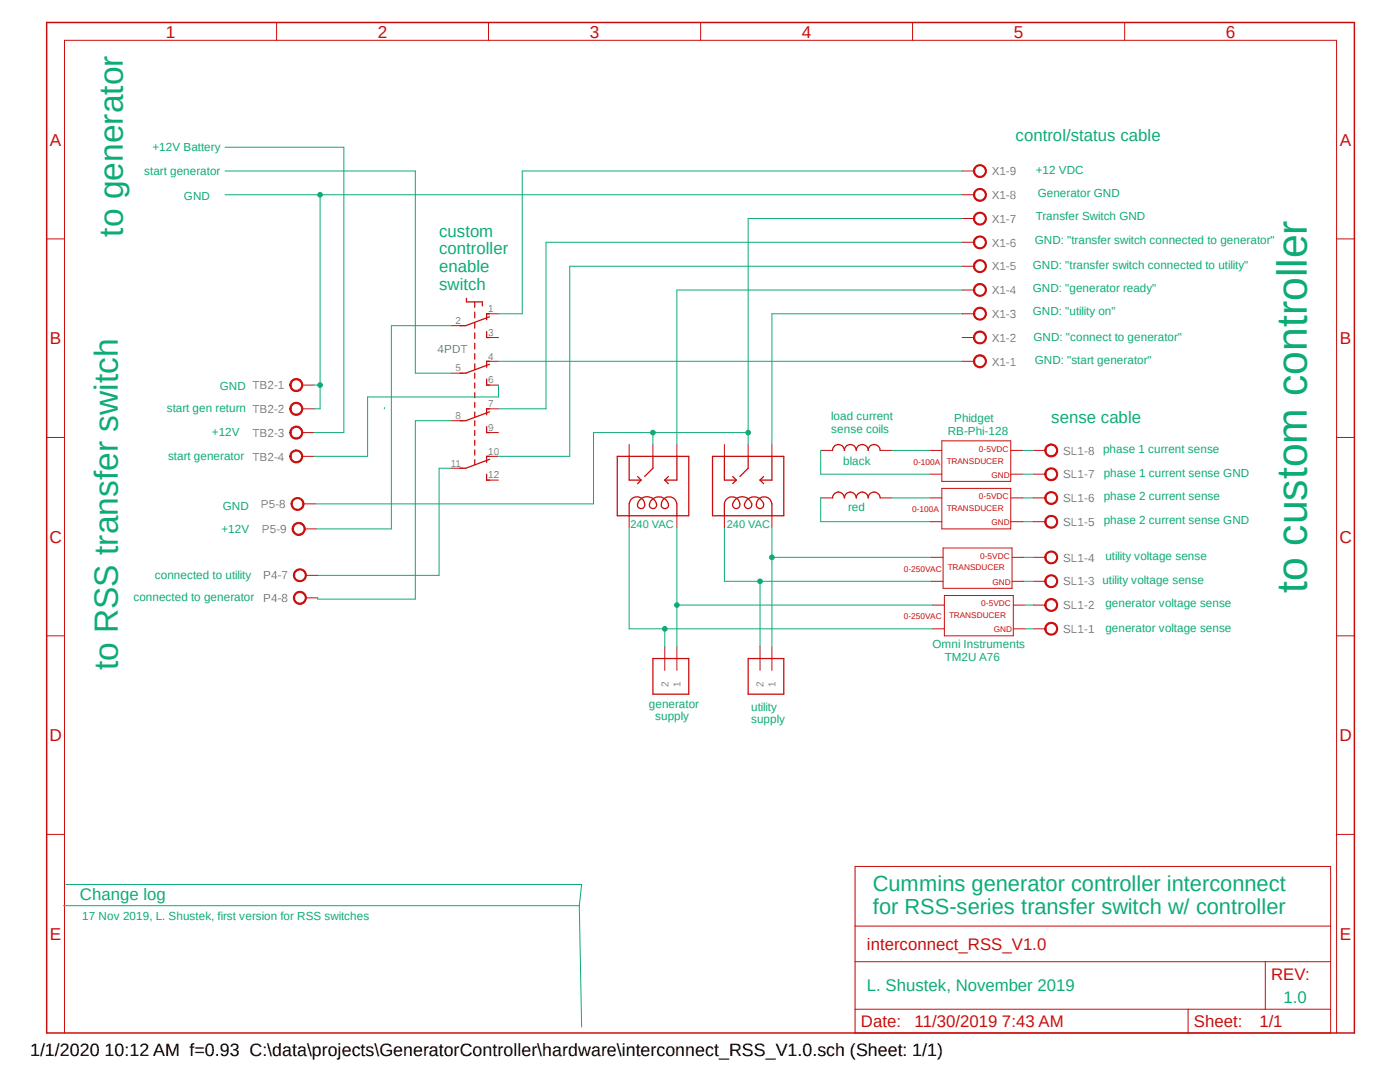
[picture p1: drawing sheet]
<svg xmlns="http://www.w3.org/2000/svg" width="279mm" height="216mm" viewBox="0 0 279 216" stroke-linecap="round" stroke-linejoin="round" font-family="sans-serif">
<path d="M8.8 4.2l261.8 202.5M270.6 4.2l-261.8 202.5" fill="none" stroke="#fff" stroke-width=".2"/>
<path d="M9.3 4.5h261v201.6h-261z" fill="none" stroke="#c90d0c" stroke-width=".3"/>
<g fill="none" stroke="#c90d0c" stroke-width=".2">
<path d="M55.2 4.5v3.5M97.5 4.5v3.5M139.8 4.5v3.5M182.1 4.5v3.5M224.5 4.5v3.5M9.3 47.7h3.6M266.7 47.7h3.6M9.3 87.3h3.6M266.7 87.3h3.6M9.3 126.9h3.6M266.7 126.9h3.6M9.3 166.5h3.6"/>
<path d="M170.6 172.9h95v33.2h-95zM266.7 166.5h3.6M170.6 191.9h95M170.6 184.8h95M252.5 191.9v9.5M12.9 206.1v-198.1h253.8v198.1M170.6 201.4h95M237.1 201.4v4.7"/>
</g>
<path d="M58.2 75.9a1.3 1.3 0 0 1 2 .2 1.3 1.3 0 0 1-.7 2 1.3 1.3 0 0 1-1.7-1.3h.3a1.07 1.07 0 0 1 1.4-1 1.07 1.07 0 0 1 .4 1.7 1.07 1.07 0 0 1-1.7-.3l-.1-.4h-.3z" fill-rule="evenodd" fill="#c90d0c"/>
<path d="M58.2 75.9a1.3 1.3 0 0 1 2 .2 1.3 1.3 0 0 1-.7 2 1.3 1.3 0 0 1-1.7-1.3h.3a1.07 1.07 0 0 1 1.4-1 1.07 1.07 0 0 1 .4 1.7 1.07 1.07 0 0 1-1.7-.3l-.1-.4h-.3zM60.3 76.8h2.4" fill="none" stroke="#c90d0c" stroke-width=".2"/>
<path d="M58.2 80.7a1.3 1.3 0 0 1 2 .2 1.3 1.3 0 0 1-.7 1.9 1.3 1.3 0 0 1-1.7-1.2h.3a1.07 1.07 0 0 1 1.4-1.1 1.07 1.07 0 0 1 .4 1.8 1.07 1.07 0 0 1-1.7-.3l-.1-.4h-.3z" fill-rule="evenodd" fill="#c90d0c"/>
<path d="M58.2 80.7a1.3 1.3 0 0 1 2 .2 1.3 1.3 0 0 1-.7 1.9 1.3 1.3 0 0 1-1.7-1.2h.3a1.07 1.07 0 0 1 1.4-1.1 1.07 1.07 0 0 1 .4 1.8 1.07 1.07 0 0 1-1.7-.3l-.1-.4h-.3zM60.3 81.6h2.4" fill="none" stroke="#c90d0c" stroke-width=".2"/>
<path d="M58.2 85.4a1.3 1.3 0 0 1 2 .2 1.3 1.3 0 0 1-.7 2 1.3 1.3 0 0 1-1.7-1.3h.3a1.07 1.07 0 0 1 1.4-1 1.07 1.07 0 0 1 .4 1.7 1.07 1.07 0 0 1-1.7-.3l-.1-.4h-.3z" fill-rule="evenodd" fill="#c90d0c"/>
<path d="M58.2 85.4a1.3 1.3 0 0 1 2 .2 1.3 1.3 0 0 1-.7 2 1.3 1.3 0 0 1-1.7-1.3h.3a1.07 1.07 0 0 1 1.4-1 1.07 1.07 0 0 1 .4 1.7 1.07 1.07 0 0 1-1.7-.3l-.1-.4h-.3zM60.3 86.3h2.4" fill="none" stroke="#c90d0c" stroke-width=".2"/>
<path d="M58.2 90.2a1.3 1.3 0 0 1 2 .2 1.3 1.3 0 0 1-.7 1.9 1.3 1.3 0 0 1-1.7-1.2h.3a1.06 1.06 0 0 1 1.4-1.1 1.06 1.06 0 0 1 .4 1.8 1.06 1.06 0 0 1-1.7-.4l-.1-.3h-.3z" fill-rule="evenodd" fill="#c90d0c"/>
<path d="M58.2 90.2a1.3 1.3 0 0 1 2 .2 1.3 1.3 0 0 1-.7 1.9 1.3 1.3 0 0 1-1.7-1.2h.3a1.06 1.06 0 0 1 1.4-1.1 1.06 1.06 0 0 1 .4 1.8 1.06 1.06 0 0 1-1.7-.4l-.1-.3h-.3zM60.3 91.1h2.4" fill="none" stroke="#c90d0c" stroke-width=".2"/>
<path d="M58.4 99.7a1.3 1.3 0 0 1 2.1 .2 1.3 1.3 0 0 1-.8 1.9 1.3 1.3 0 0 1-1.6-1.3h.2a1.06 1.06 0 0 1 1.4-1 1.06 1.06 0 0 1 .4 1.7 1.06 1.06 0 0 1-1.7-.3l-.1-.4h-.2z" fill-rule="evenodd" fill="#c90d0c"/>
<path d="M58.4 99.7a1.3 1.3 0 0 1 2.1 .2 1.3 1.3 0 0 1-.8 1.9 1.3 1.3 0 0 1-1.6-1.3h.2a1.06 1.06 0 0 1 1.4-1 1.06 1.06 0 0 1 .4 1.7 1.06 1.06 0 0 1-1.7-.3l-.1-.4h-.2zM60.6 100.5h2.3" fill="none" stroke="#c90d0c" stroke-width=".2"/>
<path d="M58.6 104.6a1.33 1.33 0 0 1 2.1 .2 1.33 1.33 0 0 1-.7 2 1.33 1.33 0 0 1-1.7-1.3h.2a1.07 1.07 0 0 1 1.5-1 1.07 1.07 0 0 1 .4 1.7 1.07 1.07 0 0 1-1.8-.3l-.1-.4h-.2z" fill-rule="evenodd" fill="#c90d0c"/>
<path d="M58.6 104.6a1.33 1.33 0 0 1 2.1 .2 1.33 1.33 0 0 1-.7 2 1.33 1.33 0 0 1-1.7-1.3h.2a1.07 1.07 0 0 1 1.5-1 1.07 1.07 0 0 1 .4 1.7 1.07 1.07 0 0 1-1.8-.3l-.1-.4h-.2zM60.8 105.5h2.4" fill="none" stroke="#c90d0c" stroke-width=".2"/>
<path d="M208.8 124.6a1.3 1.3 0 0 1 2.1 .2 1.3 1.3 0 0 1-.7 1.9 1.3 1.3 0 0 1-1.7-1.2h.2a1.07 1.07 0 0 1 1.5-1.1 1.07 1.07 0 0 1 .4 1.8 1.07 1.07 0 0 1-1.8-.3l-.1-.4h-.2z" fill-rule="evenodd" fill="#c90d0c"/>
<path d="M206.2 125.5h2.4M208.8 124.6a1.3 1.3 0 0 1 2.1 .2 1.3 1.3 0 0 1-.7 1.9 1.3 1.3 0 0 1-1.7-1.2h.2a1.07 1.07 0 0 1 1.5-1.1 1.07 1.07 0 0 1 .4 1.8 1.07 1.07 0 0 1-1.8-.3l-.1-.4h-.2z" fill="none" stroke="#c90d0c" stroke-width=".2"/>
<path d="M208.8 119.8a1.3 1.3 0 0 1 2.1 .2 1.3 1.3 0 0 1-.7 2 1.3 1.3 0 0 1-1.7-1.3h.2a1.07 1.07 0 0 1 1.5-1 1.07 1.07 0 0 1 .4 1.7 1.07 1.07 0 0 1-1.8-.3l-.1-.4h-.2z" fill-rule="evenodd" fill="#c90d0c"/>
<path d="M208.8 119.8a1.3 1.3 0 0 1 2.1 .2 1.3 1.3 0 0 1-.7 2 1.3 1.3 0 0 1-1.7-1.3h.2a1.07 1.07 0 0 1 1.5-1 1.07 1.07 0 0 1 .4 1.7 1.07 1.07 0 0 1-1.8-.3l-.1-.4h-.2zM206.2 120.7h2.4" fill="none" stroke="#c90d0c" stroke-width=".2"/>
<path d="M208.8 115.1a1.3 1.3 0 0 1 2.1 .2 1.3 1.3 0 0 1-.7 1.9 1.3 1.3 0 0 1-1.7-1.2h.2a1.07 1.07 0 0 1 1.5-1 1.07 1.07 0 0 1 .4 1.7 1.07 1.07 0 0 1-1.8-.3l-.1-.4h-.2l.1-.5z" fill-rule="evenodd" fill="#c90d0c"/>
<path d="M206.2 116h2.4M208.8 115.1a1.3 1.3 0 0 1 2.1 .2 1.3 1.3 0 0 1-.7 1.9 1.3 1.3 0 0 1-1.7-1.2h.2a1.07 1.07 0 0 1 1.5-1 1.07 1.07 0 0 1 .4 1.7 1.07 1.07 0 0 1-1.8-.3l-.1-.4h-.2l.1-.5z" fill="none" stroke="#c90d0c" stroke-width=".2"/>
<path d="M208.8 110.4a1.3 1.3 0 0 1 2.1 .2 1.3 1.3 0 0 1-.8 1.9 1.3 1.3 0 0 1-1.6-1.3h.2a1.07 1.07 0 0 1 1.5-1 1.07 1.07 0 0 1 .4 1.8 1.07 1.07 0 0 1-1.8-.4l-.1-.4h-.2z" fill-rule="evenodd" fill="#c90d0c"/>
<path d="M206.2 111.2h2.4M208.8 110.4a1.3 1.3 0 0 1 2.1 .2 1.3 1.3 0 0 1-.8 1.9 1.3 1.3 0 0 1-1.6-1.3h.2a1.07 1.07 0 0 1 1.5-1 1.07 1.07 0 0 1 .4 1.8 1.07 1.07 0 0 1-1.8-.4l-.1-.4h-.2z" fill="none" stroke="#c90d0c" stroke-width=".2"/>
<path d="M208.8 103.3a1.3 1.3 0 0 1 2.1 .1 1.3 1.3 0 0 1-.8 2 1.3 1.3 0 0 1-1.6-1.3h.2a1.06 1.06 0 0 1 1.5-1 1.06 1.06 0 0 1 .4 1.7 1.06 1.06 0 0 1-1.8-.3l-.1-.4h-.2z" fill-rule="evenodd" fill="#c90d0c"/>
<path d="M206.2 104.1h2.4M208.8 103.3a1.3 1.3 0 0 1 2.1 .1 1.3 1.3 0 0 1-.8 2 1.3 1.3 0 0 1-1.6-1.3h.2a1.06 1.06 0 0 1 1.5-1 1.06 1.06 0 0 1 .4 1.7 1.06 1.06 0 0 1-1.8-.3l-.1-.4h-.2z" fill="none" stroke="#c90d0c" stroke-width=".2"/>
<path d="M208.8 98.5a1.3 1.3 0 0 1 2.1 .2 1.3 1.3 0 0 1-.8 1.9 1.3 1.3 0 0 1-1.6-1.2h.2a1.06 1.06 0 0 1 1.5-1.1 1.06 1.06 0 0 1 .4 1.8 1.06 1.06 0 0 1-1.8-.4l-.1-.3h-.2z" fill-rule="evenodd" fill="#c90d0c"/>
<path d="M206.2 99.4h2.4M208.8 98.5a1.3 1.3 0 0 1 2.1 .2 1.3 1.3 0 0 1-.8 1.9 1.3 1.3 0 0 1-1.6-1.2h.2a1.06 1.06 0 0 1 1.5-1.1 1.06 1.06 0 0 1 .4 1.8 1.06 1.06 0 0 1-1.8-.4l-.1-.3h-.2z" fill="none" stroke="#c90d0c" stroke-width=".2"/>
<path d="M208.8 93.7a1.3 1.3 0 0 1 2.1 .2 1.3 1.3 0 0 1-.7 2 1.3 1.3 0 0 1-1.7-1.3h.2a1.06 1.06 0 0 1 1.5-1 1.06 1.06 0 0 1 .4 1.7 1.06 1.06 0 0 1-1.8-.3l-.1-.4h-.2z" fill-rule="evenodd" fill="#c90d0c"/>
<path d="M206.2 94.6h2.4M208.8 93.7a1.3 1.3 0 0 1 2.1 .2 1.3 1.3 0 0 1-.7 2 1.3 1.3 0 0 1-1.7-1.3h.2a1.06 1.06 0 0 1 1.5-1 1.06 1.06 0 0 1 .4 1.7 1.06 1.06 0 0 1-1.8-.3l-.1-.4h-.2z" fill="none" stroke="#c90d0c" stroke-width=".2"/>
<path d="M208.8 89a1.3 1.3 0 0 1 2.1 .2 1.3 1.3 0 0 1-.7 1.9 1.3 1.3 0 0 1-1.7-1.2h.2a1.06 1.06 0 0 1 1.5-1.1 1.06 1.06 0 0 1 .4 1.8 1.06 1.06 0 0 1-1.8-.3l-.1-.4h-.2z" fill-rule="evenodd" fill="#c90d0c"/>
<path d="M163.8 89.9h2.4M163.8 99.4h2.4M175.6 89.9h2.4M175.6 99.4h2.4M206.2 89.9h2.4M208.8 89a1.3 1.3 0 0 1 2.1 .2 1.3 1.3 0 0 1-.7 1.9 1.3 1.3 0 0 1-1.7-1.2h.2a1.06 1.06 0 0 1 1.5-1.1 1.06 1.06 0 0 1 .4 1.8 1.06 1.06 0 0 1-1.8-.3l-.1-.4h-.2z" fill="none" stroke="#c90d0c" stroke-width=".2"/>
<path d="M166.2 89.9a1.19 1.19 0 0 1 1.1-1.2 1.19 1.19 0 0 1 1.2 1.2 1.19 1.19 0 0 1 1.2-1.2 1.19 1.19 0 0 1 1.2 1.2 1.19 1.19 0 0 1 1.2-1.2 1.19 1.19 0 0 1 1.2 1.2 1.19 1.19 0 0 1 1.2-1.2 1.19 1.19 0 0 1 1.1 1.2M166.2 99.4a1.19 1.19 0 0 1 1.1-1.2 1.19 1.19 0 0 1 1.2 1.2 1.19 1.19 0 0 1 1.2-1.2 1.19 1.19 0 0 1 1.2 1.2 1.19 1.19 0 0 1 1.2-1.2 1.19 1.19 0 0 1 1.2 1.2 1.19 1.19 0 0 1 1.2-1.2 1.19 1.19 0 0 1 1.1 1.2" fill="none" stroke="#c90d0c" stroke-width=".25"/>
<path d="M194.6 71.2a1.3 1.3 0 0 1 2.1 .2 1.3 1.3 0 0 1-.8 1.9 1.3 1.3 0 0 1-1.6-1.2h.2a1.08 1.08 0 0 1 1.6-.9 1.08 1.08 0 0 1 .2 1.8 1.08 1.08 0 0 1-1.7-.5l-.1-.4h-.2z" fill-rule="evenodd" fill="#c90d0c"/>
<path d="M192 72.1h2.4M194.6 71.2a1.3 1.3 0 0 1 2.1 .2 1.3 1.3 0 0 1-.8 1.9 1.3 1.3 0 0 1-1.6-1.2h.2a1.08 1.08 0 0 1 1.6-.9 1.08 1.08 0 0 1 .2 1.8 1.08 1.08 0 0 1-1.7-.5l-.1-.4h-.2z" fill="none" stroke="#c90d0c" stroke-width=".2"/>
<path d="M194.6 66.5a1.3 1.3 0 0 1 2.1 .1 1.3 1.3 0 0 1-.8 2 1.3 1.3 0 0 1-1.6-1.2h.2a1.08 1.08 0 0 1 1.6-.9 1.08 1.08 0 0 1 .2 1.8 1.08 1.08 0 0 1-1.7-.6l-.1-.3h-.2z" fill-rule="evenodd" fill="#c90d0c"/>
<path d="M192 67.4h2.4M194.6 66.5a1.3 1.3 0 0 1 2.1 .1 1.3 1.3 0 0 1-.8 2 1.3 1.3 0 0 1-1.6-1.2h.2a1.08 1.08 0 0 1 1.6-.9 1.08 1.08 0 0 1 .2 1.8 1.08 1.08 0 0 1-1.7-.6l-.1-.3h-.2z" fill="none" stroke="#c90d0c" stroke-width=".2"/>
<path d="M194.6 61.7a1.3 1.3 0 0 1 2.1 .2 1.3 1.3 0 0 1-.8 1.9 1.3 1.3 0 0 1-1.6-1.2h.2a1.08 1.08 0 0 1 1.6-.9 1.08 1.08 0 0 1 .2 1.8 1.08 1.08 0 0 1-1.7-.5l-.1-.4h-.2z" fill-rule="evenodd" fill="#c90d0c"/>
<path d="M192 62.6h2.4M194.6 61.7a1.3 1.3 0 0 1 2.1 .2 1.3 1.3 0 0 1-.8 1.9 1.3 1.3 0 0 1-1.6-1.2h.2a1.08 1.08 0 0 1 1.6-.9 1.08 1.08 0 0 1 .2 1.8 1.08 1.08 0 0 1-1.7-.5l-.1-.4h-.2z" fill="none" stroke="#c90d0c" stroke-width=".2"/>
<path d="M194.6 57a1.3 1.3 0 0 1 2.1 .2 1.3 1.3 0 0 1-.8 1.9 1.3 1.3 0 0 1-1.6-1.2h.2a1.08 1.08 0 0 1 1.6-.9 1.08 1.08 0 0 1 .2 1.8 1.08 1.08 0 0 1-1.7-.5l-.1-.4h-.2z" fill-rule="evenodd" fill="#c90d0c"/>
<path d="M192 57.9h2.4M194.6 57a1.3 1.3 0 0 1 2.1 .2 1.3 1.3 0 0 1-.8 1.9 1.3 1.3 0 0 1-1.6-1.2h.2a1.08 1.08 0 0 1 1.6-.9 1.08 1.08 0 0 1 .2 1.8 1.08 1.08 0 0 1-1.7-.5l-.1-.4h-.2z" fill="none" stroke="#c90d0c" stroke-width=".2"/>
<path d="M194.6 52.2a1.3 1.3 0 0 1 2.1 .2 1.3 1.3 0 0 1-.8 2 1.3 1.3 0 0 1-1.6-1.3h.2a1.07 1.07 0 0 1 1.4-1 1.07 1.07 0 0 1 .6 1.6 1.07 1.07 0 0 1-1.7 .1l-.3-.7h-.2l.1-.5z" fill-rule="evenodd" fill="#c90d0c"/>
<path d="M192 53.1h2.4M194.6 52.2a1.3 1.3 0 0 1 2.1 .2 1.3 1.3 0 0 1-.8 2 1.3 1.3 0 0 1-1.6-1.3h.2a1.07 1.07 0 0 1 1.4-1 1.07 1.07 0 0 1 .6 1.6 1.07 1.07 0 0 1-1.7 .1l-.3-.7h-.2l.1-.5z" fill="none" stroke="#c90d0c" stroke-width=".2"/>
<path d="M194.6 47.5a1.3 1.3 0 0 1 2.1 .2 1.3 1.3 0 0 1-.8 1.9 1.3 1.3 0 0 1-1.6-1.3h.2a1.08 1.08 0 0 1 1.6-.8 1.08 1.08 0 0 1 .2 1.8 1.08 1.08 0 0 1-1.7-.5l-.1-.5h-.2z" fill-rule="evenodd" fill="#c90d0c"/>
<path d="M192 48.3h2.4M194.6 47.5a1.3 1.3 0 0 1 2.1 .2 1.3 1.3 0 0 1-.8 1.9 1.3 1.3 0 0 1-1.6-1.3h.2a1.08 1.08 0 0 1 1.6-.8 1.08 1.08 0 0 1 .2 1.8 1.08 1.08 0 0 1-1.7-.5l-.1-.5h-.2z" fill="none" stroke="#c90d0c" stroke-width=".2"/>
<path d="M194.6 42.8a1.3 1.3 0 0 1 2.1 .2 1.3 1.3 0 0 1-.8 1.9 1.3 1.3 0 0 1-1.6-1.3h.2a1.08 1.08 0 0 1 1.6-.8 1.08 1.08 0 0 1 .2 1.7 1.08 1.08 0 0 1-1.7-.5l-.1-.4h-.2z" fill-rule="evenodd" fill="#c90d0c"/>
<path d="M192 43.6h2.4M194.6 42.8a1.3 1.3 0 0 1 2.1 .2 1.3 1.3 0 0 1-.8 1.9 1.3 1.3 0 0 1-1.6-1.3h.2a1.08 1.08 0 0 1 1.6-.8 1.08 1.08 0 0 1 .2 1.7 1.08 1.08 0 0 1-1.7-.5l-.1-.4h-.2z" fill="none" stroke="#c90d0c" stroke-width=".2"/>
<path d="M194.6 38a1.3 1.3 0 0 1 2.1 .2 1.3 1.3 0 0 1-.8 1.9 1.3 1.3 0 0 1-1.6-1.2h.2a1.07 1.07 0 0 1 1.6-.9 1.07 1.07 0 0 1 .2 1.8 1.07 1.07 0 0 1-1.7-.6l-.1-.3h-.2z" fill-rule="evenodd" fill="#c90d0c"/>
<path d="M192 38.9h2.4M194.6 38a1.3 1.3 0 0 1 2.1 .2 1.3 1.3 0 0 1-.8 1.9 1.3 1.3 0 0 1-1.6-1.2h.2a1.07 1.07 0 0 1 1.6-.9 1.07 1.07 0 0 1 .2 1.8 1.07 1.07 0 0 1-1.7-.6l-.1-.3h-.2z" fill="none" stroke="#c90d0c" stroke-width=".2"/>
<path d="M194.6 33.3a1.3 1.3 0 0 1 2.1 .2 1.3 1.3 0 0 1-.8 1.9 1.3 1.3 0 0 1-1.6-1.3h.2a1.07 1.07 0 0 1 1.6-.9 1.07 1.07 0 0 1 .2 1.8 1.07 1.07 0 0 1-1.7-.5l-.1-.4h-.2z" fill-rule="evenodd" fill="#c90d0c"/>
<g fill="none" stroke="#c90d0c" stroke-width=".2">
<path d="M192 34.1h2.4M194.6 33.3a1.3 1.3 0 0 1 2.1 .2 1.3 1.3 0 0 1-.8 1.9 1.3 1.3 0 0 1-1.6-1.3h.2a1.07 1.07 0 0 1 1.6-.9 1.07 1.07 0 0 1 .2 1.8 1.07 1.07 0 0 1-1.7-.5l-.1-.4h-.2zM125.6 88.7v2.4M130.3 88.7v2.4M135.1 88.7v2.4M144.6 88.7v2.4M149.3 88.7v2.4M154.1 88.7v2.4M185.6 89.9h2.4M185.6 94.6h2.4M185.6 99.4h2.4M188 88h13.7v8.1h-13.7z"/>
<path d="M188 97.5h13.7v8h-13.7zM201.7 89.9h2.4M201.7 94.6h2.4M201.7 99.4h2.4M125.6 102.9v2.4M135.1 102.9v2.4M144.6 102.9v2.4M154.1 102.9v2.4M185.6 104.1h2.4M185.8 111.2h2.4M185.8 116h2.4M188.2 109.3h13.8v8.1h-13.8z"/>
<path d="M188.5 118.8h13.7v8.1h-13.7zM201.7 104.1h2.4M202 111.2h2.3M202 116h2.3M132.7 129v4.8M135.1 129v4.8M151.7 129v4.8M154.1 129v4.8M186.1 120.7h2.4M186.1 125.5h2.4M202.2 120.7h2.4M202.2 125.5h2.4"/>
</g>
<g fill="none" stroke="#c90d0c" stroke-width=".25">
<path d="M123.2 91.1h14.3v11.8h-14.3zM125.6 91.1v4.7h2.3M127.3 95.1l.6 .7M127.9 95.8l-.6 .7M130.3 91.1v2.3l-1.6 1.7M132.7 95.8l.7 .7M133.4 95.1l-.7 .7M135.1 91.1v4.7h-2.4M142.2 91.1h14.2v11.8h-14.2zM144.6 91.1v4.7h2.3M146.2 95.1l.7 .7M146.9 95.8l-.7 .7"/>
<path d="M149.3 91.1v2.3l-1.6 1.7M151.7 95.8l.7 .7M152.4 95.1l-.7 .7M154.1 91.1v4.7h-2.4M125.6 102.9v-2.4a1.54 1.54 0 0 1 1.8-1.4 1.54 1.54 0 0 1 1.2 2 .72 .72 0 0 1-1 .3 .72 .72 0 0 1-.3-.9 1.94 1.94 0 0 1 2-1.4 1.94 1.94 0 0 1 1.8 1.7 .74 .74 0 0 1-.9 .7 .74 .74 0 0 1-.6-1 1.89 1.89 0 0 1 2.2-1.4 1.89 1.89 0 0 1 1.6 2 .75 .75 0 0 1-1 .3 .75 .75 0 0 1-.4-.9 1.55 1.55 0 0 1 1.5-1.4 1.55 1.55 0 0 1 1.6 1.4v2.4M144.6 102.9v-2.4a1.54 1.54 0 0 1 1.8-1.4 1.54 1.54 0 0 1 1.2 2 .75 .75 0 0 1-1 .3 .75 .75 0 0 1-.4-.9 1.94 1.94 0 0 1 2-1.4 1.94 1.94 0 0 1 1.8 1.7 .74 .74 0 0 1-.9 .7 .74 .74 0 0 1-.5-1 1.95 1.95 0 0 1 2-1.3 1.95 1.95 0 0 1 1.8 1.6 .74 .74 0 0 1-.9 .7 .74 .74 0 0 1-.5-1 1.55 1.55 0 0 1 1.5-1.4 1.55 1.55 0 0 1 1.6 1.4v2.4M130.3 131.4h7.2v7.1h-7.2zM149.3 131.4h7.1v7.1h-7.1z"/>
</g>
<path d="M58.9 113.9a1.3 1.3 0 0 1 2.1 .2 1.3 1.3 0 0 1-.8 1.9 1.3 1.3 0 0 1-1.7-1.2h.3a1.08 1.08 0 0 1 1.6-.9 1.08 1.08 0 0 1 .2 1.8 1.08 1.08 0 0 1-1.8-.5v-.4h-.3l.1-.5z" fill-rule="evenodd" fill="#c90d0c"/>
<path d="M58.9 113.9a1.3 1.3 0 0 1 2.1 .2 1.3 1.3 0 0 1-.8 1.9 1.3 1.3 0 0 1-1.7-1.2h.3a1.08 1.08 0 0 1 1.6-.9 1.08 1.08 0 0 1 .2 1.8 1.08 1.08 0 0 1-1.8-.5v-.4h-.3l.1-.5zM61 114.8h2.4" fill="none" stroke="#c90d0c" stroke-width=".2"/>
<path d="M58.9 118.4a1.3 1.3 0 0 1 2.1 .2 1.3 1.3 0 0 1-.8 1.9 1.3 1.3 0 0 1-1.7-1.2h.3a1.08 1.08 0 0 1 1.6-.9 1.08 1.08 0 0 1 .2 1.8 1.08 1.08 0 0 1-1.8-.5v-.4h-.3z" fill-rule="evenodd" fill="#c90d0c"/>
<g fill="none" stroke="#c90d0c" stroke-width=".2">
<path d="M90 65h2.4M90 74.5h2.4M97.1 67.4h2.4M97.1 62.6h2.4M97.1 76.8h2.4M97.1 72.1h2.4M90 83.9h2.4M90 93.4h2.4M97.1 86.3h2.4M97.1 81.6h2.4M97.1 95.8h2.4M97.1 91.1h2.4"/>
<path d="M58.9 118.4a1.3 1.3 0 0 1 2.1 .2 1.3 1.3 0 0 1-.8 1.9 1.3 1.3 0 0 1-1.7-1.2h.3a1.08 1.08 0 0 1 1.6-.9 1.08 1.08 0 0 1 .2 1.8 1.08 1.08 0 0 1-1.8-.5v-.4h-.3zM61 119.3h2.4"/>
</g>
<g fill="none" stroke="#c90d0c" stroke-width=".25">
<path d="M93.1 59.5v.7h3.2v.8M94.7 60.2v1.1M94.7 62.3v1.1M94.7 64.3v1.2M94.7 66.4v1.2M94.7 68.5v1.1M94.7 70.6v1.1M94.7 72.6v1.1M94.7 74.5v1M94.7 76.4v1M94.7 78.4v.9M97.1 66.2v1.2h.6"/>
<path d="M97.1 75.6v1.2h.6M97.7 63.2l-4.7 1.8h-1.2M97.7 62.6h-.6v1.2M97.7 72.1h-.6v1.2M97.7 72.7l-4.7 1.8h-1.2M94.7 80.3v1M94.7 82.2v1M94.7 83.9v1.1M94.7 85.9v1M94.7 87.8v1.1M94.7 89.8v1M94.7 91.7v1"/>
<path d="M97.1 85.1v1.2h.6M97.1 94.6v1.2h.6M97.7 81.6h-.6v1.2M97.7 91.1h-.6v1.1M97.7 82.2l-4.7 1.7h-1.2M97.7 91.7l-4.7 1.7h-1.2"/>
</g>
<path d="M130.3 86.3v2.4M149.3 88.7v-2.4h-30.9v14.2h-55.5" fill="none" stroke="#0dab76" stroke-width=".2"/>
<circle cx="130.3" cy="86.3" r=".46" fill="#0dab76"/>
<g fill="none" stroke="#0dab76" stroke-width=".2">
<path d="M192 43.6h-42.7v42.7"/>
<circle cx="130.3" cy="86.3" r=".46"/>
</g>
<circle cx="149.3" cy="86.3" r=".46" fill="#0dab76"/>
<g fill="none" stroke="#0dab76" stroke-width=".2">
<path d="M76.7 81.3v.3M163.8 89.9v4.7h21.8M163.8 99.4v4.7h21.8M178 89.9h7.6M178 99.4h7.6M204.1 89.9h2.1M204.1 94.6h2.1M204.1 99.4h2.1M154.1 111.2h31.7M154.1 105.3v23.7M204.1 104.1h2.1M204.3 111.2h1.9"/>
<path d="M204.3 116h1.9M204.6 120.7h1.6M204.6 125.5h1.6M13.1 176.5h103l-.5 4.2M12.7 180.7h102.9M115.6 180.7l.5 24.2"/>
<circle cx="149.3" cy="86.3" r=".46"/>
</g>
<circle cx="154.1" cy="111.2" r=".46" fill="#0dab76"/>
<g fill="none" stroke="#0dab76" stroke-width=".2">
<path d="M144.6 105.3v10.7h41.2M151.7 116v13"/>
<circle cx="154.1" cy="111.2" r=".46"/>
</g>
<circle cx="151.7" cy="116" r=".46" fill="#0dab76"/>
<g fill="none" stroke="#0dab76" stroke-width=".2">
<path d="M135.1 105.3v23.7M135.1 120.7h51"/>
<circle cx="151.7" cy="116" r=".46"/>
</g>
<circle cx="135.1" cy="120.7" r=".46" fill="#0dab76"/>
<g fill="none" stroke="#0dab76" stroke-width=".2">
<path d="M125.6 105.3v20.2h60.5M132.7 125.5v3.5"/>
<circle cx="135.1" cy="120.7" r=".46"/>
</g>
<circle cx="132.7" cy="125.5" r=".46" fill="#0dab76"/>
<g fill="none" stroke="#0dab76" stroke-width=".2">
<path d="M63.9 38.9v42.7h-1.2M192 34.1h-87.8v28.5h-4.7M192 57.9h-56.9v30.8M192 53.1h-78.3v38h-14.2M192 48.3h-83v33.3h-9.5M62.7 76.8h1.2M192 62.6h-37.9v26.1"/>
<circle cx="132.7" cy="125.5" r=".46"/>
</g>
<circle cx="63.9" cy="76.8" r=".46" fill="#0dab76"/>
<g fill="none" stroke="#0dab76" stroke-width=".2">
<path d="M44.9 38.9h147.1"/>
<circle cx="63.9" cy="76.8" r=".46"/>
</g>
<circle cx="63.9" cy="38.9" r=".46" fill="#0dab76"/>
<g fill="none" stroke="#0dab76" stroke-width=".2">
<path d="M44.9 34.1h38v40.4h7.1M44.9 29.4h23.7v56.9h-5.9M90 65h-11.9v40.5h-14.9M99.5 72.1h92.5M99.5 76.8v2.4h-26.1v11.9h-10.7M90 83.9h-7.1v35.6h-19.5v-.2M90 93.4h-2.4v21.4h-24.2"/>
<circle cx="63.9" cy="38.9" r=".46"/>
</g>
<text font-size="8.5" fill="#0dab76" x="260.8" y="118.4" transform="rotate(-90 260.8 118.4)">to custom controller</text>
<g font-size="6.7" fill="#0dab76">
<text x="24.5" y="47.2" transform="rotate(-90 24.5 47.2)">to generator</text>
<text x="23.5" y="133.8" transform="rotate(-90 23.5 133.8)">to RSS transfer switch</text>
</g>
<g font-size="4.4" fill="#0dab76">
<text x="174.2" y="177.8">Cummins generator controller interconnect</text>
<text x="174.2" y="182.4">for RSS-series transfer switch w/ controller</text>
</g>
<text font-size="3.6" x="6" y="210.7">1/1/2020 10:12 AM f=0.93 C:\data\projects\GeneratorController\hardware\interconnect_RSS_V1.0.sch (Sheet: 1/1)</text>
<g font-size="3.4" fill="#c90d0c">
<text x="33.1" y="7.5">1</text>
<text x="75.4" y="7.5">2</text>
<text x="117.7" y="7.5">3</text>
<text x="160" y="7.5">4</text>
<text x="202.4" y="7.5">5</text>
<text x="244.6" y="7.5">6</text>
<text x="9.9" y="29.1">A</text>
<text x="267.4" y="29.1">A</text>
<text x="9.9" y="68.7">B</text>
<text x="267.4" y="68.7">B</text>
<text x="9.9" y="108.3">C</text>
<text x="267.3" y="108.3">C</text>
<text x="9.9" y="147.9">D</text>
<text x="267.3" y="147.9">D</text>
<text x="9.9" y="187.5">E</text>
<text x="267.4" y="187.5">E</text>
</g>
<g font-size="3.3" fill="#0dab76">
<text x="202.7" y="28.2">control/status cable</text>
<text x="87.6" y="47.2">custom</text>
<text x="87.6" y="50.8">controller</text>
<text x="87.6" y="54.3">enable</text>
<text x="87.6" y="57.9">switch</text>
<text x="209.8" y="84.4">sense cable</text>
<text x="16" y="179.5">Change log</text>
<text x="173" y="197.8">L. Shustek, November 2019</text>
<text x="256.2" y="200.2">1.0</text>
</g>
<g font-size="3.3" fill="#c90d0c">
<text x="173" y="189.5">interconnect_RSS_V1.0</text>
<text x="253.7" y="195.5">REV:</text>
<text x="171.8" y="204.9">Date:</text>
<text x="182.5" y="204.9">11/30/2019 7:43 AM</text>
<text x="238.3" y="204.9">Sheet:</text>
<text x="251.3" y="204.9">1/1</text>
</g>
<g font-size="2.3" fill="#0dab76">
<text x="28.8" y="34.8">start generator</text>
<text x="30.4" y="30.1">+12V Battery</text>
<text x="206.7" y="34.6">+12 VDC</text>
<text x="36.7" y="40">GND</text>
<text x="207.1" y="39.2">Generator GND</text>
<text x="206.7" y="44">Transfer Switch GND</text>
<text x="206.1" y="53.6">GND: &quot;transfer switch connected to utility&quot;</text>
<text x="206.5" y="48.7">GND: &quot;transfer switch connected to generator&quot;</text>
<text x="206.1" y="58.2">GND: &quot;generator ready&quot;</text>
<text x="206.1" y="63">GND: &quot;utility on&quot;</text>
<text x="206.3" y="67.9">GND: &quot;connect to generator&quot;</text>
<text x="43.9" y="77.9">GND TB2-1</text>
<text x="206.5" y="72.6">GND: &quot;start generator&quot;</text>
<text x="33.3" y="82.2">start gen return TB2-2</text>
<text x="165.9" y="83.8">load current</text>
<text x="42.3" y="87">+12V</text>
<text x="165.9" y="86.3">sense coils</text>
<text x="189.1" y="86.8">RB-Phi-128</text>
<text x="190.4" y="84.3">Phidget</text>
<text x="33.5" y="91.8">start generator</text>
<text x="168.3" y="92.7">black</text>
<text x="220.1" y="90.5">phase 1 current sense</text>
<text x="220.3" y="95.1">phase 1 current sense GND</text>
<text x="44.5" y="101.9">GND</text>
<text x="169.3" y="102">red</text>
<text x="220.3" y="99.7">phase 2 current sense</text>
<text x="44.2" y="106.4">+12V</text>
<text x="220.3" y="104.6">phase 2 current sense GND</text>
<text x="220.6" y="111.7">utility voltage sense</text>
<text x="26.6" y="119.9">connected to generator</text>
<text x="30.9" y="115.6">connected to utility</text>
<text x="220.6" y="121.1">generator voltage sense</text>
<text x="186.1" y="129.4">Omni Instruments</text>
<text x="188.6" y="131.9">TM2U A76</text>
<text x="220.6" y="126.1">generator voltage sense</text>
<text x="129.5" y="141.2">generator</text>
<text x="130.8" y="143.7">supply</text>
<text x="149.9" y="141.8">utility</text>
<text x="149.9" y="144.3">supply</text>
<text x="16.4" y="183.6">17 Nov 2019, L. Shustek, first version for RSS switches</text>
</g>
<g font-size="2.3" fill="#808080">
<text x="198" y="35">X1-9</text>
<text x="198" y="39.7">X1-8</text>
<text x="198" y="44.5">X1-7</text>
<text x="198" y="53.9">X1-5</text>
<text x="198" y="49.2">X1-6</text>
<text x="198" y="58.7">X1-4</text>
<text x="198" y="63.4">X1-3</text>
<text x="87.3" y="70.4">4PDT</text>
<text x="198" y="68.2">X1-2</text>
<text x="198" y="72.9">X1-1</text>
<text x="50.4" y="87.2">TB2-3</text>
<text x="50.4" y="91.9">TB2-4</text>
<text x="212.2" y="95.5">SL1-7</text>
<text x="212.2" y="90.7">SL1-8</text>
<text x="52.1" y="101.4">P5-8</text>
<text x="212.2" y="100.2">SL1-6</text>
<text x="52.3" y="106.3">P5-9</text>
<text x="212.2" y="104.9">SL1-5</text>
<text x="212.2" y="112.1">SL1-4</text>
<text x="52.5" y="115.6">P4-7</text>
<text x="212.2" y="116.8">SL1-3 utility voltage sense</text>
<text x="52.5" y="120.1">P4-8</text>
<text x="212.2" y="121.5">SL1-2</text>
<text x="212.2" y="126.3">SL1-1</text>
</g>
<g font-size="2.2" fill="#0dab76">
<text x="125.8" y="105.3">240 VAC</text>
<text x="145" y="105.3">240 VAC</text>
</g>
<g font-size="2" fill="#808080">
<text x="90.9" y="64.6">2</text>
<text x="97.5" y="62.3">1</text>
<text x="97.5" y="67">3</text>
<text x="97.5" y="71.8">4</text>
<text x="90.9" y="74.1">5</text>
<text x="97.5" y="76.5">6</text>
<text x="90.9" y="83.6">8</text>
<text x="97.5" y="81.2">7</text>
<text x="97.5" y="86">9</text>
<text x="90" y="93.1">11</text>
<text x="97.5" y="95.5">12</text>
<text x="97.5" y="90.7">10</text>
<text x="133.4" y="137" transform="rotate(-90 133.4 137)">2</text>
<text x="135.8" y="137" transform="rotate(-90 135.8 137)">1</text>
<text x="152.4" y="137" transform="rotate(-90 152.4 137)">2</text>
<text x="154.8" y="137" transform="rotate(-90 154.8 137)">1</text>
</g>
<g font-size="1.7" fill="#c90d0c">
<text x="182.3" y="92.7">0-100A</text>
<text x="188.9" y="92.5">TRANSDUCER</text>
<text x="195.4" y="90.1">0-5VDC</text>
<text x="197.9" y="95.3">GND</text>
<text x="188.9" y="102">TRANSDUCER</text>
<text x="195.4" y="99.6">0-5VDC</text>
<text x="182" y="102.2">0-100A</text>
<text x="197.9" y="104.8">GND</text>
<text x="189.1" y="113.8">TRANSDUCER</text>
<text x="195.6" y="111.5">0-5VDC</text>
<text x="180.4" y="114.1">0-250VAC</text>
<text x="198.1" y="116.7">GND</text>
<text x="180.4" y="123.6">0-250VAC</text>
<text x="189.4" y="123.3">TRANSDUCER</text>
<text x="195.8" y="120.9">0-5VDC</text>
<text x="198.3" y="126.2">GND</text>
</g>
</svg>
